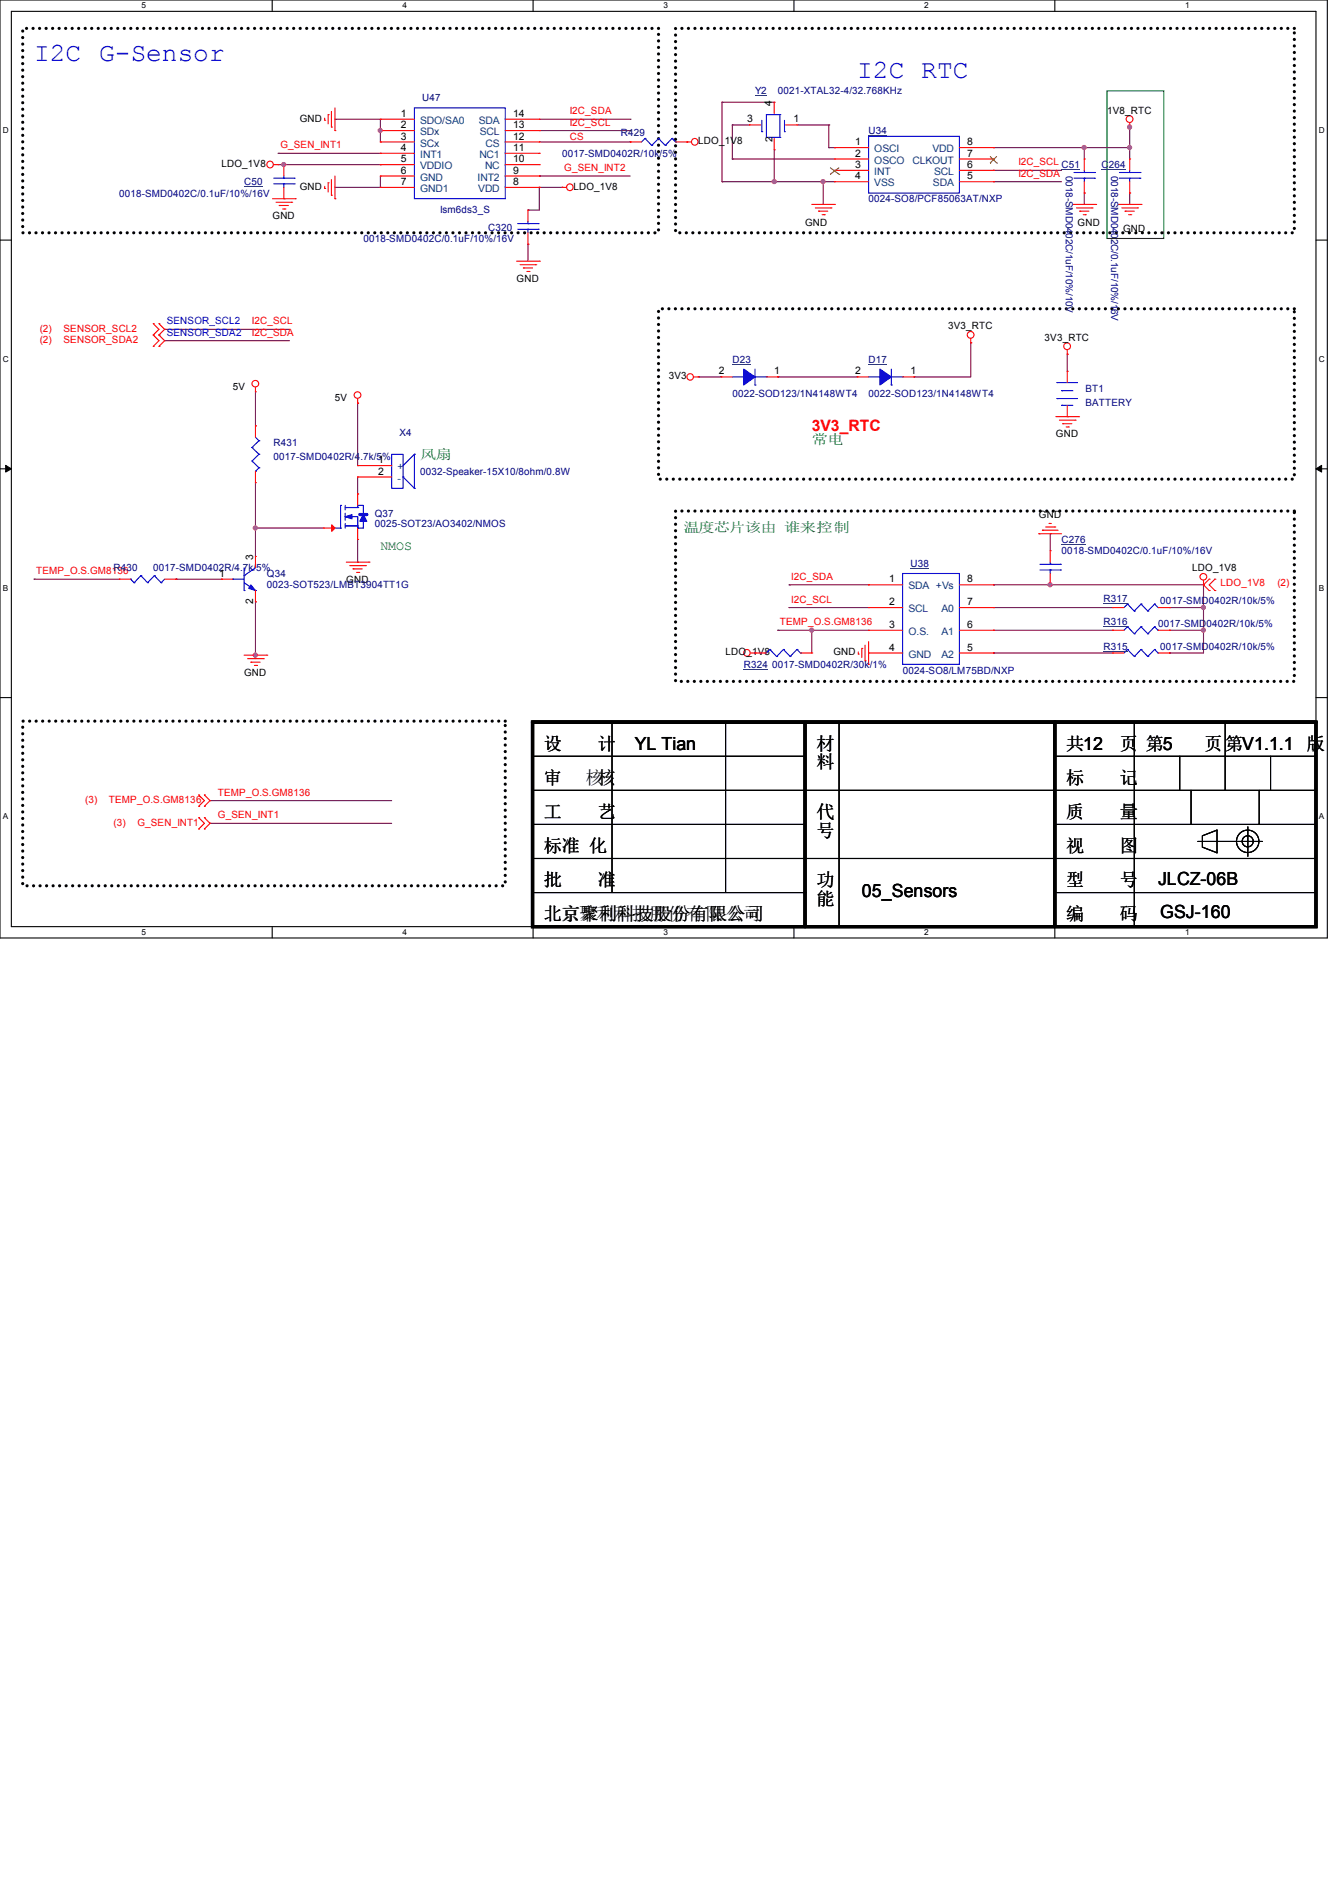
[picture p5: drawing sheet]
<svg xmlns="http://www.w3.org/2000/svg" width="210mm" height="297mm" viewBox="0 0 210 297" stroke-linecap="round" stroke-linejoin="round" font-family="sans-serif">
<path d="M0 0h207.9v146.9h-207.9zM1.8 1.8h204.3v143.3h-204.3z" fill="none" stroke="#000" stroke-width=".17"/>
<g fill="#fff">
<path d="M22.2 .2h.7v1.4h-.7z"/>
<path d="M22.2 145.2h.7v1.4h-.7z"/>
</g>
<path d="M42.6 0v1.8M42.6 145.1v1.8" fill="none" stroke="#000" stroke-width=".17"/>
<g fill="#fff">
<path d="M63 .2h.7v1.4h-.7z"/>
<path d="M63 145.2h.7v1.4h-.7z"/>
</g>
<path d="M83.5 0v1.8M83.5 145.1v1.8" fill="none" stroke="#000" stroke-width=".17"/>
<g fill="#fff">
<path d="M103.9 .2h.7v1.4h-.7z"/>
<path d="M103.9 145.2h.7v1.4h-.7z"/>
</g>
<path d="M124.3 0v1.8M124.3 145.1v1.8" fill="none" stroke="#000" stroke-width=".17"/>
<g fill="#fff">
<path d="M144.7 .2h.7v1.4h-.7z"/>
<path d="M144.7 145.2h.7v1.4h-.7z"/>
</g>
<path d="M165.2 0v1.8M165.2 145.1v1.8" fill="none" stroke="#000" stroke-width=".17"/>
<g fill="#fff">
<path d="M185.6 .2h.7v1.4h-.7z"/>
<path d="M185.6 145.2h.7v1.4h-.7z"/>
<path d="M.5 19.7h.9v1.4h-.9z"/>
<path d="M206.5 19.7h.9v1.4h-.9z"/>
<path d="M.5 55.5h.9v1.4h-.9z"/>
<path d="M206.5 55.5h.9v1.4h-.9z"/>
</g>
<path d="M0 37.6h1.8M206.1 37.6h1.8" fill="none" stroke="#000" stroke-width=".17"/>
<g fill="#fff">
<path d="M.5 91.3h.8v1.4h-.8z"/>
<path d="M206.5 91.3h.8v1.4h-.8z"/>
</g>
<path d="M0 73.4h1.8M206.1 73.4h1.8" fill="none" stroke="#000" stroke-width=".17"/>
<path d="M.9 72.9l.9 .5-.9 .5zM206.1 73.4l.9-.5v1z" fill="#000" stroke="#000" stroke-width=".16"/>
<g fill="#fff">
<path d="M.5 127.1h.8v1.4h-.8z"/>
<path d="M206.5 127.1h.8v1.4h-.8z"/>
</g>
<g fill="none" stroke="#000" stroke-width=".17">
<path d="M0 109.2h1.8M83.4 118.4h42.7M95.8 113.1v26.6M113.6 113.1v26.6M131.4 113.1v32M165.2 118.4h40.9M177.6 113.1v32M184.7 118.4v5.3M191.9 113.1v10.6M199 118.4v5.3M206.1 109.2h1.8M83.4 134.4h122.7"/>
<path d="M83.4 123.7h122.7M83.4 129.1h42.7M83.4 139.7h42.7M165.2 129.1h40.9M165.2 139.7h40.9M186.5 123.7v5.4M187.6 131.7h10.1M188.3 130.9l2.3-.9v3.5l-2.3-.9zM195.4 129.5v4.6M197.2 123.7v5.4"/>
<circle cx="195.4" cy="131.7" r="1.76"/>
<circle cx="195.4" cy="131.7" r=".87"/>
</g>
<path d="M173.4 14.2h8.8v23.1h-8.8z" fill="none" stroke="#008000" stroke-width=".17"/>
<path d="M3.6 4.4h99.5v32h-99.5zM105.8 4.4h96.9v32h-96.9zM103.1 48.3h99.6v26.7h-99.6zM105.8 80h96.9v26.7h-96.9zM3.6 112.9h75.5v25.8h-75.5z" fill="none" stroke="#000" stroke-width=".51" stroke-dasharray="0 1"/>
<g fill="none" stroke="#800040" stroke-width=".17">
<path d="M52.5 18.7h.1M52.5 18.7h7.1v3.5M84.5 18.7h14.2M98.7 18.7h.1M113.1 16h.1M113.1 16h8.1M113.1 16v12.4M114.7 19.6h.1M114.7 19.6v5.3M114.7 19.6h2.6M124.8 19.6h5M129.8 19.6h.1"/>
<path d="M129.8 19.6v3.5M176.9 19.9h.1M176.9 19.6v5.3M43.6 24h.1M43.6 24h16M43.6 25.8h16M44.4 25.8h.1M52.5 29.3h.1M52.5 29.3h7.1M59.6 20.4h.1M59.6 29.3h.1M59.6 25.8h.1"/>
<path d="M59.6 22.2h.1M59.6 27.6v1.7M82.7 38.2h.1M82.7 32.9h.1M82.7 38.2v2.7M84.5 27.6h.1M84.5 29.3h.1M84.5 27.6h14.2M84.5 20.4h14.2M84.5 29.3h3.5M84.5 22.2h14.2M84.5 29.3v3.6h-1.8"/>
<path d="M88 29.3h.1M98.7 20.4h.1M98.7 22.2h.1M113.1 28.4h.1M113.1 28.4h17.6M114.7 24.9h.1M114.7 24.9h16M121.2 28.4h.1M121.2 23.5v4.9M128.9 28.4h.1M128.9 28.4v3.6M129.8 23.1h.1"/>
<path d="M129.8 23.1h.9M130.7 23.1h.1M155.6 26.7h.1M155.6 28.4h.1M155.6 23.1h.1M155.6 23.1h21.3M155.6 26.7h10.6M155.6 28.4h10.6M169.8 23.1h.1M169.8 30.2h.1M169.8 23.1v1.8M169.8 30.2v1.8"/>
<path d="M176.9 23.1h.1M176.9 30.2h.1M176.9 30.2v1.8M25.8 51.6h.1M25.8 53.3h.1M25.8 51.6h19.5M25.8 53.3h19.5M109.3 59h.1M109.3 59h3.6M121.8 59h.1M121.8 59h12.4M143.1 59h.1"/>
<path d="M152 53.7h.1M152 53.7v5.3h-8.9M167.1 55.5h.1M167.1 55.5v2.6M40 66.7h.1M40 61.3v5.4M40 75.6v11.5M56 77.3h.1M56 63.1h.1M56 63.1v9.8M56 74.7v2.6M5.3 90.7h.1"/>
<path d="M5.3 90.7h13.4M27.6 90.7h.1M27.6 90.7h7.1M40 82.7h.1M40 94.2h.1M40 94.2v8.9M40 82.7h10.7M56 88h.1M56 84.5v3.5M121.8 98.7h.1M121.8 98.7h14.2M123.6 91.6h.1"/>
<path d="M123.6 95.1h.1M123.6 91.6h12.4M123.6 95.1h12.4M127.1 98.7h.1M127.1 98.7v3.5M155.6 91.6h.1M155.6 95.1h.1M155.6 98.7h.1M155.6 91.6h32.9M155.6 95.1h18.6M155.6 98.7h18.6M164.5 83.6h.1"/>
<path d="M164.5 91.6h.1M164.5 83.6v2.6M183.1 95.1h.1M183.1 98.7h.1M183.1 95.1h5.4M183.1 98.7h5.4M188.5 91.6h.1M188.5 95.1h.1M188.5 98.7h.1M188.5 91.6v10.6h-5.4M40 102.6h.1M155.6 102.2h.1"/>
<path d="M155.6 102.2h18.6M183.1 102.2h.1M32.9 125.3h.1M32.9 128.9h.1M32.9 125.3h28.4M32.9 128.9h28.4"/>
</g>
<g fill="#f0f" stroke="#f0f" stroke-width=".17">
<circle cx="169.8" cy="23.1" r=".32"/>
<circle cx="128.9" cy="28.4" r=".32"/>
<circle cx="164.4" cy="91.5" r=".32"/>
<circle cx="188.4" cy="95.1" r=".32"/>
<circle cx="188.4" cy="98.7" r=".32"/>
<circle cx="127.1" cy="98.7" r=".32"/>
<circle cx="121.3" cy="28.4" r=".33"/>
<circle cx="59.5" cy="20.4" r=".32"/>
<circle cx="44.4" cy="25.8" r=".32"/>
<circle cx="40" cy="102.6" r=".33"/>
<circle cx="40" cy="82.7" r=".32"/>
<circle cx="176.9" cy="19.9" r=".33"/>
<circle cx="176.9" cy="23.1" r=".32"/>
</g>
<g fill="none" stroke="#f00" stroke-width=".17">
<path d="M50.8 18.8h.1M50.8 18.5v.3M51.4 17.9h.1M51.4 17.9v1.5M51.9 19.9h.1M51.9 17.4v2.5M52.5 16.9v3.5M59.6 18.7h.1M59.6 18.7h5.3M79.1 18.7h5.4M84.5 18.7h.1M176.9 19.9h.1"/>
<path d="M176.9 19.2v.7M42.7 31.1h3.5M42.8 25.8h.8M43.2 31.7h2.5M43.6 25.8h.1M43.7 32.2h.1M43.7 32.2h1.5M44.3 32.7h.3M44.6 32.7h.1M45.7 31.7h.1M46.2 31.1h.1M50.8 29.5h.1"/>
<path d="M50.8 29.2v.3M51.4 28.6h.1M51.4 28.6v1.5M51.9 30.6h.1M51.9 28.1v2.5M52.5 20.4h.1M52.5 31.1h.1M52.5 27.6v3.5M59.6 24h.1M59.6 27.6h.1M59.6 29.3h.1M59.6 20.4h.1"/>
<path d="M59.6 22.2h.1M59.6 25.8h.1M59.6 29.3h5.3M59.6 25.8h5.3M59.6 22.2h5.3M59.6 24h5.3M59.6 27.6h5.3M59.6 20.4h5.3M79.1 29.3h5.4M79.1 25.8h5.4M79.1 22.2h5.4M79.1 24h5.4"/>
<path d="M79.1 27.6h5.4M79.1 20.4h5.4M84.5 24h.1M84.5 25.8h.1M84.5 27.6h.1M84.5 29.3h.1M84.5 22.2h.1M84.5 20.4h.1M88 29.3h.1M88 29.3h.7M107.6 22.2h.1M107.6 22.2h.7"/>
<path d="M127.1 32h3.6M127.7 32.6h2.4M128.2 33.1h.1M128.2 33.1h1.4M128.7 33.6h.4M129.1 33.6h.1M130.1 32.6h.1M130.7 32h.1M130.7 23.1h.1M130.7 24.9h.1M130.7 26.7h.1M130.7 28.4h.1"/>
<path d="M130.7 23.1h5.3M130.7 24.9h5.3M130.7 26.7h5.3M130.7 28.4h5.3M150.2 23.1h5.4M150.2 24.9h5.4M150.2 26.7h5.4M150.2 28.4h5.4M155.6 28.4h.1M155.6 26.7h.1M155.6 24.9h.1M155.6 23.1h.1"/>
<path d="M168 32h3.6M168.6 32.6h2.4M169.1 33.1h.1M169.1 33.1h1.4M169.6 33.6h.4M170 33.6h.1M171 32.6h.1M171.6 32h.1M175.1 32h3.6M175.7 32.6h2.4M176.2 33.1h.1M176.2 33.1h1.4"/>
<path d="M176.7 33.6h.4M177.1 33.6h.1M178.1 32.6h.1M178.7 32h.1M24 52.5h.1M24 54.2h.1M24 50.7h.1M24 52.5l.9 .8-.9 .9M24 50.7l.9 .9-.9 .9M24.9 54.2h.1M24.9 52.5h.1M24.9 50.7h.1"/>
<path d="M24.9 52.5l.9 .8-.9 .9M24.9 50.7l.9 .9-.9 .9M80.9 40.9h3.6M81.4 41.4h2.5M82 42h.1M82 42h1.4M82.5 42.5h.3M82.8 42.5h.1M83.9 41.4h.1M84.5 40.9h.1M108.6 59h.7M109.3 59h.1"/>
<path d="M152 53.7h.1M152 53v.7M167.1 55.5h.1M167.1 54.8v.7M40 61.3h.1M40 66.7h.1M40 75.6h.1M40 60.6v.7M40 66.7v1.8M40 73.8v1.8M56 63.1h.1M56 77.3h.1"/>
<path d="M56 62.4v.7M56 77.3v1.8M165.4 65.2h3.5M165.9 65.8h2.5M166.4 66.3h.1M166.4 66.3h1.5M167 66.8h.3M167.3 66.8h.1M168.4 65.8h.1M168.9 65.2h.1M18.7 90.7h.1M18.7 90.7h1.7"/>
<path d="M25.8 90.7h1.8M27.6 90.7h.1M50.7 82.7h.1M50.7 82.7h1.8M54.2 88h3.6M54.8 88.6h2.4M55.3 89.1h.1M55.3 89.1h1.4M55.8 89.6h.4M56 84.5h.1M56 82.7v1.8M56.2 89.6h.1"/>
<path d="M57.2 88.6h.1M57.8 88h.1M162.7 83.6h.1M162.7 83.6h3.5M163.2 83h.1M163.2 83h2.5M163.7 82.5h1.5M164.3 82h.1M164.3 82h.3M164.5 86.2h.1M164.5 91.6h.1M164.5 86.2v1.8"/>
<path d="M164.5 89.8v1.8M165.2 82.5h.1M174.2 95.1h.1M174.2 95.1h1.8M181.4 95.1h1.7M183.1 95.1h.1M188.5 91.6h.1M188.5 90.8v.8M188.5 91.6l.9 .9M189.4 90.7h.1M189.4 92.5h.1M189.4 90.7l-.9 .9"/>
<path d="M190.2 92.5h.1M190.2 90.7h.1M190.2 90.7l-.8 .9 .8 .9M38.2 102.6h3.6M38.8 103.1h2.4M39.3 103.7h.1M39.3 103.7h1.4M39.8 104.2h.4M40.2 104.2h.1M41.2 103.1h.1M41.8 102.6h.1M117.5 102.2h.7"/>
<path d="M118.2 102.2h.1M134.4 102.4h.1M134.4 102.1v.3M135 101.5h.1M135 101.5v1.5M135.5 103.5h.1M135.5 101v2.5M136 104h.1M136 100.5v3.5M174.2 102.2h.1M174.2 102.2h1.8M181.4 102.2h1.7"/>
<path d="M183.1 102.2h.1M31.1 124.5h.1M31.1 126.2h.1M31.1 128h.1M31.1 129.8h.1M31.1 124.5l.9 .8-.9 .9M31.1 128l.9 .9-.9 .9M32 126.2h.1M32 124.5h.1M32 129.8h.1M32 128h.1M32 124.5l.9 .8-.9 .9"/>
<path d="M32 128l.9 .9-.9 .9"/>
<circle cx="176.9" cy="18.6" r=".53"/>
<circle cx="42.3" cy="25.8" r=".52"/>
<circle cx="89.2" cy="29.3" r=".52"/>
<circle cx="108.8" cy="22.2" r=".52"/>
<circle cx="108.1" cy="59" r=".51"/>
<circle cx="152" cy="52.4" r=".53"/>
<circle cx="167.1" cy="54.2" r=".53"/>
<circle cx="40" cy="60.1" r=".52"/>
<circle cx="56" cy="61.8" r=".52"/>
<circle cx="188.5" cy="90.3" r=".52"/>
<circle cx="117" cy="102.2" r=".52"/>
</g>
<path d="M83.4 113.1h122.7v32h-122.7zM83.4 113.1h81.8M126.1 113.1v32M165.2 113.1h40.9M165.2 113.1v32" fill="none" stroke="#000" stroke-width=".51"/>
<g fill="none" stroke="#00f" stroke-width=".17">
<path d="M64.9 16.9h14.2v14.2h-14.2zM119.3 18.8v1.8M120 17.9h.1M120 17.9v3.6M120 17.9h2.1M122.1 17.9h.1M122.1 17.9v3.6M122.9 18.8v1.8M119.3 20.6h.1M120 21.5h.1M120 21.5h2.1M122.1 21.5h.1"/>
<path d="M122.9 20.6h.1M136 21.3h14.2v8.9h-14.2zM39.5 70.1h.1M39.5 72.2h.1M39.5 70.1l1.1 1M39.5 72.2l1.1 1M40 73.8h.1M40 68.5l.6 .5M40.6 69h.1M40.6 71.1h.1M40.6 73.2h.1M40.6 69l-1.1 1.1"/>
<path d="M40.6 71.1l-1.1 1.1M40.6 73.2l-.6 .6M53.3 79.1h.1M53.3 79.1v3.6M54.1 79.5h.1M54.1 79.5h1.9M54.1 79.1v.7M54.2 79.5h.1M56 79.5h.1M56 79.5v-.4h.9v3.6h-.9M20.4 90.7h.1M20.4 90.7l.6 .5"/>
<path d="M21 91.2h.1M22.1 90.1h.1M22.1 90.1l1 1.1M22.1 90.1l-1.1 1.1M23.1 91.2h.1M24.2 90.1h.1M24.2 90.1l1 1.1M24.2 90.1l-1.1 1.1M25.2 91.2h.1M25.8 90.7l-.6 .5M52.5 82.7h.8M53.3 82.7h.1"/>
<path d="M54.1 80.9h.1M54.1 80.9h1.9v1.8M54.1 82.3h1.9M54.1 80.9h1M54.1 80.3v1.1M54.1 82v.7M55.8 82.3h.1M56 82.7h.1M56 82.3h.1M162.9 89.2h3.2M162.9 88.3h3.2M164.5 88.3h.1"/>
<path d="M164.5 89.2h.1M164.5 88v.3M164.5 89.2v.6M166.1 89.2h.1M166.1 88.3h.1M176.6 94.6h.1M176.6 94.6l-.6 .5M176.6 94.6l1 1.1M177.6 95.7h.1M178.7 94.6h.1M178.7 94.6l-1.1 1.1M178.7 94.6l1 1.1"/>
<path d="M179.7 95.7h.1M180.8 94.6h.1M180.8 94.6l-1.1 1.1M180.8 94.6l.6 .5M181.4 95.1h.1M176.6 101.7h.1M176.6 101.7l-.6 .5M176.6 101.7l1 1.1M177.6 102.8h.1M178.7 101.7h.1M178.7 101.7l-1.1 1.1M178.7 101.7l1 1.1"/>
<path d="M179.7 102.8h.1M180.8 101.7h.1M180.8 101.7l-1.1 1.1M180.8 101.7l.6 .5M181.4 102.2h.1"/>
</g>
<path d="M136 21.2h2.9M166.2 85.2h3.9M172.8 94.5h3.8M172.8 102h3.8" fill="none" stroke="#000080" stroke-width=".16"/>
<path d="M130 27.3h.1M130 26.2l1.4 1.1M131.4 27.3h.1M131.4 26.2l-1.4 1.1M155 25.5h.1M155 24.5l1.1 1M156.1 25.5h.1M156.1 24.5l-1.1 1" fill="none" stroke="#804000" stroke-width=".16"/>
<g fill="#00f" stroke="#00f" stroke-width=".17">
<path d="M56.9 80.6l.5 1h-1.1z"/>
<path d="M54.1 80.9l1-.3v.6z"/>
</g>
<path d="M56.3 80.6h1.1" fill="none" stroke="#00f" stroke-width=".51"/>
<path d="M51.9 82.2l.6 .5-.6 .5z" fill="#f00" stroke="#f00" stroke-width=".17"/>
<path d="M118.2 14.9h1.9v.2h-1.9z" fill="#000080"/>
<g fill="none" stroke="#f00" stroke-width=".17">
<path d="M117.3 19.6h.1M117.3 19.6h1.8M121.2 16h.1M121.2 16v1.8M123 19.6h1.8M124.8 19.6h.1M44.4 25.8h.1M44.4 31.1h.1M44.4 25.8v1.8M44.4 29.3v1.8M82.7 32.9h.1M82.7 38.2h.1"/>
<path d="M82.7 32.9v1.8M82.7 36.4v1.8M98.7 22.2h.1M98.7 22.2h1.8M105.8 22.2h1.8M107.6 22.2h.1M121.2 23.5h.1M121.2 21.7v1.8M169.8 24.9h.1M169.8 30.2h.1M169.8 24.9v1.8M169.8 28.4v1.8"/>
<path d="M176.9 24.9h.1M176.9 30.2h.1M176.9 24.9v1.8M176.9 28.4v1.8M112.9 59h.1M112.9 59h1.8M120 59h1.8M121.8 59h.1M134.2 59h.1M134.2 59h1.8M141.4 59h1.7M143.1 59h.1"/>
<path d="M167.1 58.1h.1M167.1 58.1v1.8M56 72.9h.1M56 74.7h.1M56 72.9h5.3M56 74.7h5.3M167.1 65.2h.1M167.1 63.5v1.7M34.7 90.7h.1M34.7 90.7h1.7M40 87.1h.1M40 94.2h.1"/>
<path d="M40 87.1v1.8M40 92.5v1.7M136 91.6h.1M136 95.1h.1M136 98.7h.1M136 98.7h5.4M136 91.6h5.4M136 95.1h5.4M150.2 98.7h5.4M150.2 91.6h5.4M150.2 95.1h5.4M155.6 98.7h.1"/>
<path d="M155.6 95.1h.1M155.6 91.6h.1M174.2 98.7h.1M174.2 98.7h1.8M181.4 98.7h1.7M183.1 98.7h.1M118.2 102.2h.1M118.2 102.2h1.8M125.3 102.2h1.8M127.1 102.2h.1M136 102.2h.1M136 102.2h5.4"/>
<path d="M150.2 102.2h5.4M155.6 102.2h.1"/>
</g>
<g fill="none" stroke="#00f" stroke-width=".17">
<path d="M42.8 28.8h3.3M42.8 27.9h3.3M44.4 27.9h.1M44.4 28.8h.1M44.4 27.6v.3M44.4 28.8v.5M46.1 28.8h.1M46.1 27.9h.1M81.1 35.9h3.2M81.1 35h3.2M82.7 35h.1M82.7 35.9h.1"/>
<path d="M82.7 34.7v.3M82.7 35.9v.5M84.3 35.9h.1M84.3 35h.1M101 21.7h.1M101 21.7l-.5 .5M101 21.7l1.1 1.1M102.1 22.8h.1M103.1 21.7h.1M103.1 21.7l-1 1.1M103.1 21.7l1.1 1.1M104.2 22.8h.1"/>
<path d="M105.2 21.7h.1M105.2 21.7l-1 1.1M105.2 21.7l.6 .5M105.8 22.2h.1M168.2 27.9h3.2M168.2 27h3.2M169.8 27h.1M169.8 27.9h.1M169.8 26.7v.3M169.8 27.9v.5M171.4 27.9h.1M171.4 27h.1"/>
<path d="M175.3 27.9h3.2M175.3 27h3.2M176.9 27h.1M176.9 27.9h.1M176.9 26.7v.3M176.9 27.9v.5M178.5 27.9h.1M178.5 27h.1M114.7 59h1.8M116.5 59h.1M118.2 59h1.8M118.2 57.8v2.5"/>
<path d="M120 59h.1M136 59h1.8M137.8 59h.1M139.6 59h1.8M139.6 57.8v2.5M141.4 59h.1M165.5 59.9h.1M165.5 59.9h3.2M61.3 71.1h1.8v5.4h-1.8zM63.1 74.7h.1M63.1 74.7l1.8 1.8M64.9 71.1h.1"/>
<path d="M64.9 76.5h.1M64.9 71.1l-1.8 1.8M64.9 71.1v5.4M118.2 60.3h.1M139.6 60.3h.1M165.5 62.4h.1M165.5 62.4h3.2M166.2 63.5h.1M166.2 61.2h.1M166.2 63.5h1.8M166.2 61.2h1.8M36.4 90.7h.1"/>
<path d="M36.4 90.7h1.8M38.2 90.1h.1M38.2 92.5h.1M38.2 91.2l1.8 1.3M38.2 88.9v3.6M40 92.5h.1M40 88.9l-1.8 1.2M141.4 89.8h8.8v14.2h-8.8zM176.6 98.1h.1M176.6 98.1l-.6 .6M176.6 98.1l1 1.1M177.6 99.2h.1"/>
<path d="M178.7 98.1h.1M178.7 98.1l-1.1 1.1M178.7 98.1l1 1.1M179.7 99.2h.1M180.8 98.1h.1M180.8 98.1l-1.1 1.1M180.8 98.1l.6 .6M181.4 98.7h.1M120.6 101.7h.1M120.6 101.7l-.6 .5M120.6 101.7l1 1.1M121.6 102.8h.1"/>
<path d="M122.7 101.7h.1M122.7 101.7l-1.1 1.1M122.7 101.7l1 1.1M123.7 102.8h.1M124.8 101.7h.1M124.8 101.7l-1.1 1.1M124.8 101.7l.5 .5M125.3 102.2h.1"/>
</g>
<path d="M38.2 29.2h2.9M166.2 26.6h3M172.5 26.6h3.8M114.7 57.1h2.9M136 57.1h2.9M142.6 89h2.9M172.8 98h3.8M116.5 104.8h3.8" fill="none" stroke="#000080" stroke-width=".16"/>
<g fill="#00f" stroke="#00f" stroke-width=".17">
<path d="M39.3 91.6l.7 .9-1.1-.4z"/>
<path d="M116.5 57.8l1.7 1.2-1.7 1.3z" fill-rule="evenodd"/>
<path d="M137.8 57.8l1.8 1.2-1.8 1.3z" fill-rule="evenodd"/>
</g>
<g fill="#f0f" stroke="#f0f" stroke-width=".17">
<circle cx="169.8" cy="23.1" r=".32"/>
<circle cx="128.9" cy="28.4" r=".32"/>
<circle cx="164.4" cy="91.5" r=".32"/>
<circle cx="188.4" cy="95.1" r=".32"/>
<circle cx="188.4" cy="98.7" r=".32"/>
<circle cx="127.1" cy="98.7" r=".32"/>
<circle cx="121.3" cy="28.4" r=".33"/>
<circle cx="59.5" cy="20.4" r=".32"/>
<circle cx="44.4" cy="25.8" r=".32"/>
<circle cx="40" cy="102.6" r=".33"/>
<circle cx="40" cy="82.7" r=".32"/>
<circle cx="176.9" cy="19.9" r=".33"/>
<circle cx="176.9" cy="23.1" r=".32"/>
</g>
<g font-size="4.1" fill="#00f">
<text x="5.3" y="9.5">I2C G-Sensor</text>
<text x="134.2" y="12.2">I2C RTC</text>
</g>
<g font-size="2.8">
<text x="85.2" y="117.4">设</text>
<text x="93.6" y="117.4">计</text>
<text x="99.4" y="117.4">YL Tian</text>
<text x="127.9" y="117.4">材</text>
<text x="167" y="117.4">共12</text>
<text x="175.4" y="117.4">页</text>
<text x="179.4" y="117.4">第5</text>
<text x="188.6" y="117.4">页</text>
<text x="191.9" y="117.4">第V1.1.1</text>
<text x="204.6" y="117.4">版</text>
<text x="85.2" y="122.7">审</text>
<text x="91.7" y="122.7">核核</text>
<text x="93.6" y="122.7">核</text>
<text x="127.9" y="120.3">料</text>
<text x="167" y="122.7">标</text>
<text x="175.4" y="122.7">记</text>
<text x="85.2" y="128.1">工</text>
<text x="93.6" y="128.1">艺</text>
<text x="127.9" y="128.1">代</text>
<text x="127.9" y="131">号</text>
<text x="167" y="128.1">质</text>
<text x="175.4" y="128.1">量</text>
<text x="85.2" y="133.4">标准 化</text>
<text x="167" y="133.4">视</text>
<text x="175.4" y="133.4">图</text>
<text x="85.2" y="138.7">批</text>
<text x="93.6" y="138.7">准</text>
<text x="127.9" y="138.7">功</text>
<text x="127.9" y="141.6">能</text>
<text x="135" y="140.5">05_Sensors</text>
<text x="167" y="138.7">型</text>
<text x="175.4" y="138.7">号</text>
<text x="181.4" y="138.6">JLCZ-06B</text>
<text x="181.7" y="143.7">GSJ-160</text>
<text x="85.2" y="144.1">北京聚利科技股份有限公司</text>
<text x="167" y="144.1">编</text>
<text x="175.4" y="144.1">码</text>
</g>
<text font-size="2.5" fill="#f00" x="127.1" y="67.5">3V3_RTC</text>
<g font-size="2.1" fill="#008000">
<text x="65.8" y="71.9">风扇</text>
<text x="127.1" y="69.6">常电</text>
<text x="107" y="83.3">温度芯片该由 谁来控制</text>
<text x="59.6" y="86.1">NMOS</text>
</g>
<g font-size="1.6" fill="#000080">
<text x="66.1" y="15.8">U47</text>
<text x="118.2" y="14.8">Y2</text>
<text x="121.8" y="14.8">0021-XTAL32-4/32.768KHz</text>
<text x="97.2" y="21.3">R429</text>
<text x="136" y="21">U34</text>
<text x="38.2" y="29">C50</text>
<text x="88" y="24.6">0017-SMD0402R/10k/5%</text>
<text x="166.3" y="26.3">C51</text>
<text x="172.5" y="26.3">C264</text>
<text x="18.7" y="30.8">0018-SMD0402C/0.1uF/10%/16V</text>
<text x="69" y="33.3">lsm6ds3_S</text>
<text x="136" y="31.7">0024-SO8/PCF85063AT/NXP</text>
<text x="56.9" y="37.9">0018-SMD0402C/0.1uF/10%/16V</text>
<text x="76.5" y="36.1">C320</text>
<text x="114.7" y="56.9">D23</text>
<text x="136" y="56.9">D17</text>
<text x="114.7" y="62.2">0022-SOD123/1N4148WT4</text>
<text x="136" y="62.2">0022-SOD123/1N4148WT4</text>
<text x="170" y="61.3">BT1</text>
<text x="170" y="63.5">BATTERY</text>
<text x="42.8" y="69.9">R431</text>
<text x="62.6" y="68.3">X4</text>
<text x="42.8" y="72">0017-SMD0402R/4.7k/5%</text>
<text x="65.8" y="74.3">0032-Speaker-15X10/8ohm/0.8W</text>
<text x="58.7" y="80.9">Q37</text>
<text x="58.7" y="82.5">0025-SOT23/AO3402/NMOS</text>
<text x="17.8" y="89.4">R430</text>
<text x="24" y="89.4">0017-SMD0402R/4.7k/5%</text>
<text x="142.6" y="88.7">U38</text>
<text x="166.3" y="85">C276</text>
<text x="166.3" y="86.8">0018-SMD0402C/0.1uF/10%/16V</text>
<text x="41.8" y="90.3">Q34</text>
<text x="41.8" y="92.1">0023-SOT523/LMBT3904TT1G</text>
<text x="172.8" y="94.2">R317</text>
<text x="181.7" y="94.6">0017-SMD0402R/10k/5%</text>
<text x="172.8" y="101.7">R315</text>
<text x="172.8" y="97.8">R316</text>
<text x="181.4" y="98.2">0017-SMD0402R/10k/5%</text>
<text x="181.7" y="101.7">0017-SMD0402R/10k/5%</text>
<text x="116.5" y="104.6">R324</text>
<text x="120.9" y="104.6">0017-SMD0402R/30k/1%</text>
<text x="141.4" y="105.5">0024-SO8/LM75BD/NXP</text>
</g>
<g font-size="1.6" fill="#f00">
<text x="89.2" y="17.9">I2C_SDA</text>
<text x="43.9" y="23.2">G_SEN_INT1</text>
<text x="89.2" y="19.7">I2C_SCL</text>
<text x="89.2" y="21.9">CS</text>
<text x="88.4" y="26.8">G_SEN_INT2</text>
<text x="159.5" y="25.9">I2C_SCL</text>
<text x="159.5" y="27.7">I2C_SDA</text>
<text x="6.2" y="53.7">(2)</text>
<text x="6.2" y="51.9">(2)</text>
<text x="9.9" y="53.7">SENSOR_SDA2</text>
<text x="9.9" y="51.9">SENSOR_SCL2</text>
<text x="39.5" y="50.8">I2C_SCL</text>
<text x="39.5" y="52.6">I2C_SDA</text>
<text x="5.7" y="89.9">TEMP_O.S.GM8136</text>
<text x="123.9" y="90.8">I2C_SDA</text>
<text x="123.9" y="94.4">I2C_SCL</text>
<text x="191.1" y="91.8">LDO_1V8</text>
<text x="200" y="91.8">(2)</text>
<text x="122.1" y="97.9">TEMP_O.S.GM8136</text>
<text x="13.3" y="125.7">(3)</text>
<text x="17.1" y="125.7">TEMP_O.S.GM8136</text>
<text x="34.1" y="124.6">TEMP_O.S.GM8136</text>
<text x="17.8" y="129.3">(3)</text>
<text x="21.5" y="129.3">G_SEN_INT1</text>
<text x="34.1" y="128.1">G_SEN_INT1</text>
</g>
<g font-size="1.6">
<text x="120.9" y="16.6" transform="rotate(-90 120.9 16.6)">4</text>
<text x="173.4" y="17.8">1V8_RTC</text>
<text x="47" y="19">GND</text>
<text x="62.8" y="23.6">4</text>
<text x="62.8" y="18.3">1</text>
<text x="62.8" y="20.1">2</text>
<text x="62.8" y="21.8">3</text>
<text x="80.4" y="23.6">11</text>
<text x="80.4" y="21.8">12</text>
<text x="80.4" y="20.1">13</text>
<text x="80.4" y="18.3">14</text>
<text x="109.4" y="22.6">LDO_1V8</text>
<text x="117" y="19.2">3</text>
<text x="124.3" y="19.2">1</text>
<text x="133.9" y="22.7">1</text>
<text x="151.5" y="22.7">8</text>
<text x="34.7" y="26.2">LDO_1V8</text>
<text x="47" y="29.7">GND</text>
<text x="62.8" y="27.2">6</text>
<text x="62.8" y="29">7</text>
<text x="62.8" y="25.4">5</text>
<text x="80.4" y="25.4">10</text>
<text x="80.4" y="27.2">9</text>
<text x="80.4" y="29">8</text>
<text x="89.8" y="29.7">LDO_1V8</text>
<text x="133.9" y="24.5">2</text>
<text x="133.9" y="26.3">3</text>
<text x="133.9" y="28.1">4</text>
<text x="151.5" y="28.1">5</text>
<text x="151.5" y="26.3">6</text>
<text x="151.5" y="24.5">7</text>
<text x="42.7" y="34.3">GND</text>
<text x="126.1" y="35.4">GND</text>
<text x="168.8" y="35.4">GND</text>
<text x="175.9" y="36.3">GND</text>
<text x="80.9" y="44.1">GND</text>
<text x="148.5" y="51.6">3V3_RTC</text>
<text x="163.6" y="53.3">3V3_RTC</text>
<text x="104.7" y="59.4">3V3</text>
<text x="112.6" y="58.6">2</text>
<text x="121.3" y="58.6">1</text>
<text x="133.9" y="58.6">2</text>
<text x="142.6" y="58.6">1</text>
<text x="36.5" y="61">5V</text>
<text x="52.5" y="62.8">5V</text>
<text x="165.4" y="68.5">GND</text>
<text x="59.2" y="72.5">1</text>
<text x="59.2" y="74.3">2</text>
<text x="162.7" y="81.1">GND</text>
<text x="39.6" y="87.7" transform="rotate(-90 39.6 87.7)">3</text>
<text x="186.7" y="89.4">LDO_1V8</text>
<text x="34.3" y="90.3">1</text>
<text x="39.6" y="94.6" transform="rotate(-90 39.6 94.6)">2</text>
<text x="54.2" y="91.2">GND</text>
<text x="139.2" y="91.2">1</text>
<text x="139.2" y="94.7">2</text>
<text x="151.5" y="94.7">7</text>
<text x="151.5" y="91.2">8</text>
<text x="139.2" y="98.3">3</text>
<text x="139.2" y="101.9">4</text>
<text x="151.5" y="101.9">5</text>
<text x="151.5" y="98.3">6</text>
<text x="38.2" y="105.8">GND</text>
<text x="113.6" y="102.6">LDO_1V8</text>
<text x="130.5" y="102.6">GND</text>
</g>
<g font-size="1.6" fill="#004080">
<text x="65.8" y="19.4">SDO/SA0</text>
<text x="65.8" y="21.2">SDx</text>
<text x="65.8" y="22.9">SCx</text>
<text x="75" y="19.4">SDA</text>
<text x="75.1" y="21.2">SCL</text>
<text x="76" y="22.9">CS</text>
<text x="136.9" y="23.8">OSCI</text>
<text x="146" y="23.8">VDD</text>
<text x="65.8" y="24.7">INT1</text>
<text x="65.8" y="28.3">GND</text>
<text x="65.8" y="26.5">VDDIO</text>
<text x="74.8" y="28.3">INT2</text>
<text x="75.1" y="24.7">NC1</text>
<text x="76" y="26.5">NC</text>
<text x="136.9" y="25.6">OSCO</text>
<text x="136.9" y="27.4">INT</text>
<text x="136.9" y="29.2">VSS</text>
<text x="142.9" y="25.6">CLKOUT</text>
<text x="146.1" y="29.2">SDA</text>
<text x="146.3" y="27.4">SCL</text>
<text x="65.8" y="30.1">GND1</text>
<text x="74.9" y="30.1">VDD</text>
<text x="62.2" y="73.6">+</text>
<text x="62.2" y="75.4">-</text>
<text x="142.3" y="92.3">SDA +Vs</text>
<text x="142.3" y="95.8">SCL</text>
<text x="147.4" y="95.8">A0</text>
<text x="142.3" y="99.4">O.S.</text>
<text x="147.4" y="99.4">A1</text>
<text x="142.3" y="103">GND</text>
<text x="147.4" y="103">A2</text>
</g>
<g font-size="1.6" fill="#00f">
<text x="26.1" y="50.8">SENSOR_SCL2</text>
<text x="26.1" y="52.6">SENSOR_SDA2</text>
</g>
<text font-size="1.5" x="121" y="22.2" transform="rotate(-90 121 22.2)">2</text>
<g font-size="1.5" fill="#000080">
<text x="166.9" y="27.6" transform="rotate(90 166.9 27.6)">0018-SMD0402C/1uF/10%/10V</text>
<text x="174" y="27.6" transform="rotate(90 174 27.6)">0018-SMD0402C/0.1uF/10%/16V</text>
</g>
<g font-size="1.3">
<text x="22.2" y="1.3">5</text>
<text x="63" y="1.3">4</text>
<text x="103.9" y="1.3">3</text>
<text x="144.7" y="1.3">2</text>
<text x="185.6" y="1.3">1</text>
<text x=".5" y="20.8">D</text>
<text x="206.5" y="20.8">D</text>
<text x=".5" y="56.6">C</text>
<text x="206.5" y="56.6">C</text>
<text x=".5" y="92.5">B</text>
<text x="206.5" y="92.5">B</text>
<text x=".5" y="128.3">A</text>
<text x="206.5" y="128.3">A</text>
<text x="22.2" y="146.4">5</text>
<text x="63" y="146.4">4</text>
<text x="103.9" y="146.4">3</text>
<text x="144.7" y="146.4">2</text>
<text x="185.6" y="146.4">1</text>
</g>
</svg>
